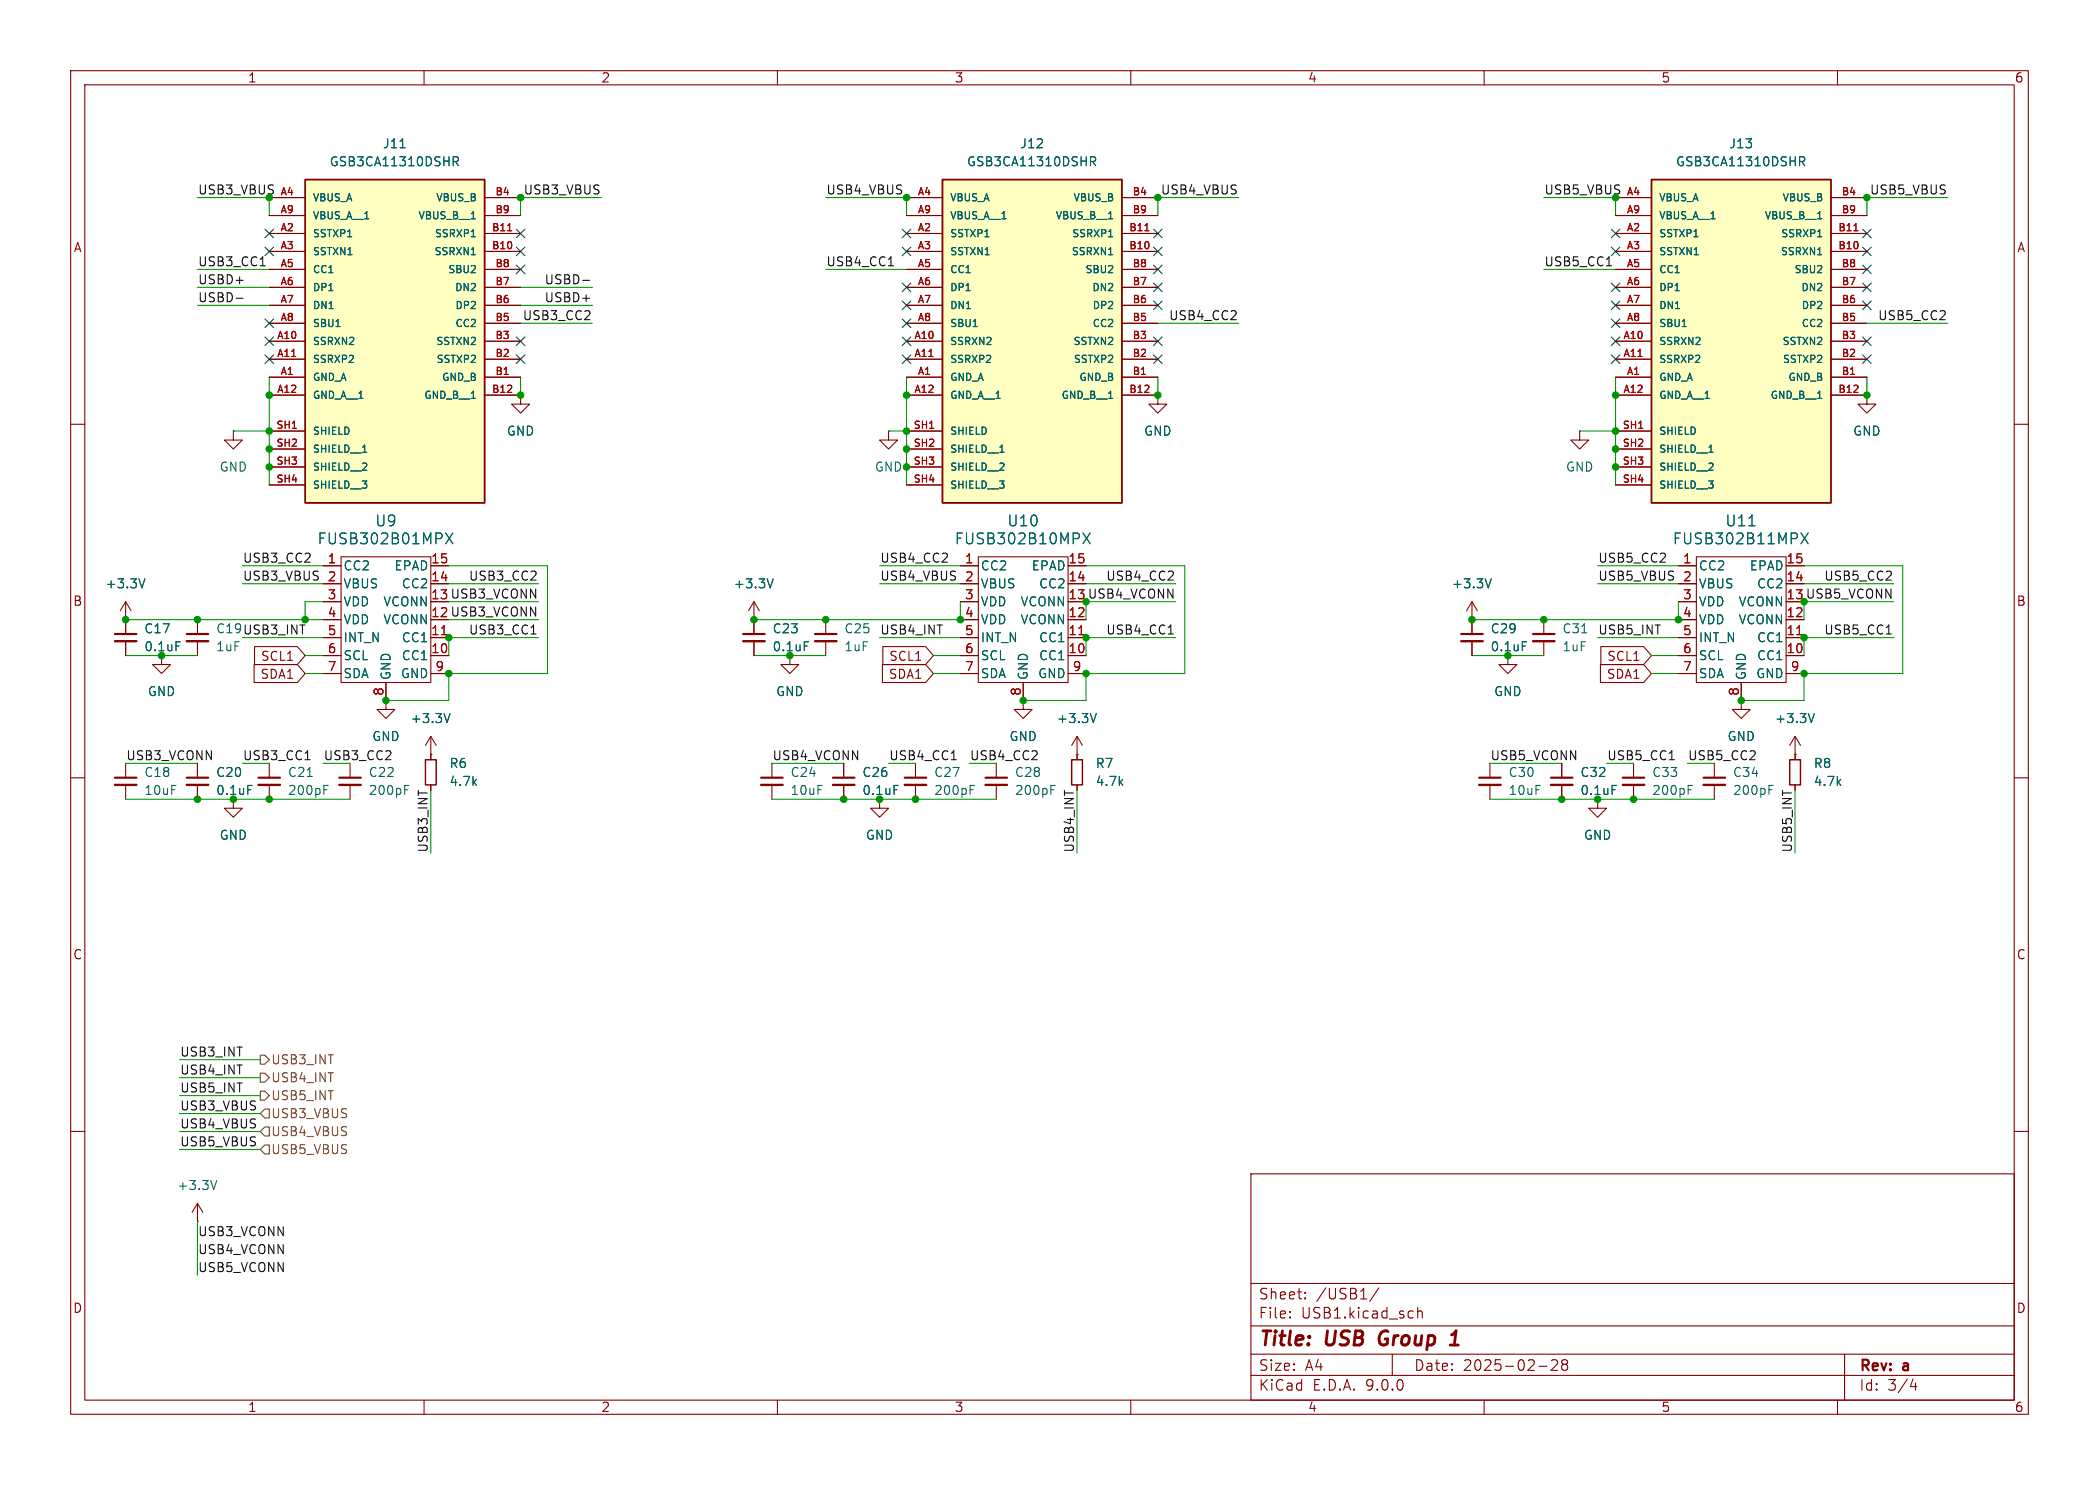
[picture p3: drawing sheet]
<svg xmlns="http://www.w3.org/2000/svg" width="297mm" height="210mm" viewBox="0 0 297 210" stroke-linecap="round" stroke-linejoin="round" font-family="sans-serif">
<g fill="none" stroke="#840000" stroke-width=".15">
<path d="M10 10h277v190h-277zM12 12h273v186h-273zM60 10v2M110 10v2M160 10v2M210 10v2M260 10v2M264.2 55.9v1.3h1.2l-1.2 1.2-1.3-1.2h1.3M264.2 55.9h.1M10 60h2M33 61v1.2h1.3l-1.3 1.3-1.3-1.3h1.3M33 61h.1"/>
<path d="M125.7 61v1.2h1.3l-1.3 1.3-1.2-1.3h1.2M125.7 61h.1M138.4 78.7h12.7v17.8h-12.7zM285 60h2M54.6 99.1v1.2h1.3l-1.3 1.3-1.3-1.3h1.3M54.6 99.1h.1M135.9 80h2.5M135.9 82.6h2.5M135.9 85.1h2.5M135.9 87.6h2.5M135.9 90.2h2.5M135.9 92.7h2.5"/>
<path d="M135.9 95.3h2.5M144.8 96.5v2.6M151.1 80h2.6M151.1 82.6h2.6M151.1 87.6h2.6M151.1 90.2h2.6M151.1 92.7h2.6M151.1 95.3h2.6M218.4 87.6v2.1M218.4 90.7v2M10 110h2M33 113v1.3h1.3l-1.3 1.3-1.3-1.3h1.3"/>
<path d="M49.5 108v2M49.5 111v2M285 110h2M10 160h2M177 166h108v32h-108zM285 160h2M60 198v2M110 198v2M160 198v2M177 194.5h108M177 191.5h108M177 187.5h108"/>
<path d="M177 181.5h108M182.5 186.3h.1l-.1 .1M182.5 186.3v.1M182.5 185.5v.1M182.5 185.5h.1l-.1 .1M184.7 183.6v.1M184.7 183.6h-.1l.1 .1M184.7 182.8v.1M184.7 182.8h-.1l.1 .1M195.1 182.1l-1.3 2M197 191.5v3M200.6 184.9v1.5"/>
<path d="M200.6 185.5a.37 .37 0 0 1 .6 .1v.8M210 198v2M217.7 193.2h1.2M219.5 192.4l.2-.1 .5 .1a.41 .41 0 0 1 .1 .5l-.8 .9h.9M221.2 192.9h-.1a.31 .31 0 0 1-.1-.4 .31 .31 0 0 1 .2-.2l.5 .1a.31 .31 0 0 1 .1 .3 .31 .31 0 0 1-.3 .2M221.2 192.9l-.2 .3v.5l.2 .1 .5-.1 .1-.2-.1-.4-.2-.2M221.2 192.9h.3M260 198v2M261 191.5v6.5M270.7 195l-.4 1.1h.9M271 195.6v1"/>
</g>
<path d="M195.4 188.5a1.27 1.27 0 0 0 0 1.6M205.2 190.2h1.1M205.4 188.8l.6-.6-.2 2" fill="none" stroke="#840000" stroke-width=".4"/>
<path d="M152.6 89.8h.8" fill="none" stroke="#a90000" stroke-width=".15"/>
<path d="M153.2 75.4l1.1 1.5M154.3 75.4l-1.1 1.5M223.8 89.5h.7M57.3 111.7h.4M57.3 111.1h.6" fill="none" stroke="#006464" stroke-width=".15"/>
<path d="M216.9 89.7h3.1M48 110h3.1" fill="none" stroke="#840000" stroke-width=".3"/>
<path d="M216.9 90.7h3.1M48 111h3.1" fill="none" stroke="#840000" stroke-width=".33"/>
<path d="M133.3 25.4h25.4v45.7h-25.4z" fill="#ffffc2"/>
<path d="M133.3 25.4h25.4v45.7h-25.4z" fill="none" stroke="#840000" stroke-width=".25"/>
<g fill="none" stroke="#840000" stroke-width=".15">
<path d="M128.3 27.9h5M128.3 30.5h5M128.3 33h5M128.3 35.6h5M128.3 38.1h5M158.7 27.9h5.1M158.7 30.5h5.1M158.7 33h5.1M158.7 35.6h5.1M158.7 38.1h5.1M128.3 40.6h5M128.3 43.2h5"/>
<path d="M128.3 45.7h5M128.3 48.3h5M128.3 50.8h5M128.3 53.3h5M128.3 55.9h5M158.7 40.6h5.1M158.7 43.2h5.1M158.7 45.7h5.1M158.7 48.3h5.1M158.7 50.8h5.1M158.7 53.3h5.1M158.7 55.9h5.1"/>
<path d="M128.3 61h5M128.3 63.5h5M128.3 66h5M128.3 68.6h5"/>
</g>
<path d="M154.3 22.2h.5l.2 .2-.1 .4h-.6M154.6 22.8l.4 .6M156.9 30.9h.5M156.9 33.5h.5M156.9 36h.5M137.7 46.2h.6M141.5 64h.6" fill="none" stroke="#006464" stroke-width=".15"/>
<path d="M162 32.6h.6M131.4 50.4h.6" fill="none" stroke="#a90000" stroke-width=".15"/>
<path d="M43.2 25.4h25.4v45.7h-25.4z" fill="#ffffc2"/>
<path d="M43.2 25.4h25.4v45.7h-25.4z" fill="none" stroke="#840000" stroke-width=".25"/>
<g fill="none" stroke="#840000" stroke-width=".15">
<path d="M38.1 27.9h5.1M38.1 30.5h5.1M38.1 33h5.1M38.1 35.6h5.1M38.1 38.1h5.1M68.6 27.9h5.1M68.6 30.5h5.1M68.6 33h5.1M68.6 35.6h5.1M68.6 38.1h5.1M38.1 40.6h5.1M38.1 43.2h5.1"/>
<path d="M38.1 45.7h5.1M38.1 48.3h5.1M38.1 50.8h5.1M38.1 53.3h5.1M38.1 55.9h5.1M68.6 40.6h5.1M68.6 43.2h5.1M68.6 45.7h5.1M68.6 48.3h5.1M68.6 50.8h5.1M68.6 53.3h5.1M68.6 55.9h5.1"/>
<path d="M73.7 55.9v1.3h1.2l-1.2 1.2-1.3-1.2h1.3M73.7 55.9h.1M163.8 55.9v1.3h1.3l-1.3 1.2-1.2-1.2h1.2M163.8 55.9h.1M38.1 61h5.1M38.1 63.5h5.1M38.1 66h5.1M38.1 68.6h5.1M223.5 61v1.2h1.3l-1.3 1.3-1.3-1.3h1.3M223.5 61h.1M240 78.7h12.7v17.8h-12.7zM17.8 87.6h.1"/>
<path d="M17.8 85.1l-.8 1.3M17.8 85.1l.7 1.3M17.8 85.1v4.6M17.8 90.7v2M22.9 92.7v1.3h1.2l-1.2 1.3-1.3-1.3h1.3M27.9 87.6v2.1M27.9 90.7v2M106.7 87.6h.1M106.7 85.1v4.6M106.7 90.7v2M106.7 85.1l-.8 1.3M106.7 85.1l.7 1.3"/>
<path d="M111.8 92.7v1.3h1.2l-1.2 1.3-1.3-1.3h1.3M116.8 87.6v2.1M116.8 90.7v2M144.8 99.1v1.2h1.2l-1.2 1.3-1.3-1.3h1.3M144.8 99.1h.1M237.5 80h2.5M237.5 82.6h2.5M237.5 85.1h2.5M237.5 87.6h2.5M237.5 90.2h2.5M237.5 92.7h2.5M237.5 95.3h2.5"/>
<path d="M246.4 99.1v1.2h1.2l-1.2 1.3-1.3-1.3h1.3M246.4 99.1h.1M246.4 96.5v2.6M252.7 80h2.6M252.7 82.6h2.6M252.7 87.6h2.6M252.7 90.2h2.6M252.7 92.7h2.6M252.7 95.3h2.6M38.1 108v2M38.1 111v2M109.2 108v2"/>
<path d="M109.2 111v2M119.4 108v2M119.4 111v2M129.5 108v2M129.5 111v2M141 108v2M141 111v2M152.4 106.7h.1M152.4 104.1v3.3M152.4 111v.8M152.4 104.1l-.8 1.3M152.4 104.1l.8 1.3"/>
<path d="M242.6 108v2M242.6 111v2M254 106.7h.1M254 104.1l-.8 1.3M254 104.1l.8 1.3M254 104.1v2.6"/>
</g>
<g fill="none" stroke="#006464" stroke-width=".15">
<path d="M56.6 20.9h.7M64.1 22.2h.5l.3 .2-.2 .4h-.6M64.4 22.8l.5 .6M66.7 30.9h.6M66.7 33.5h.6M66.7 36h.6M47.5 46.2h.6M51.3 64h.6M247.5 74.4h.8M254.8 75.4l1.1 1.5M255.9 75.4l-1.1 1.5M20.5 81.9l-.4 1.2"/>
<path d="M24.9 90.8h.6M109.4 81.9l-.4 1.2M113.8 90.8h.6M43.5 109.8h.7M45.8 111.7h.5M45.8 111.1h.6M126.5 111.1h.6M137.3 111.7h.4M137.3 111.1h.6M148.7 111.7h.4M148.7 111.1h.6M155.1 100.9l-.4 1.3"/>
<path d="M250.3 111.7h.4M250.3 111.1h.6M256.7 100.9l-.4 1.3"/>
</g>
<path d="M71.8 32.6h.6M41.3 50.4h.5M254.2 89.8h.8" fill="none" stroke="#a90000" stroke-width=".15"/>
<path d="M16.3 89.7h3M26.4 89.7h3.1M105.2 89.7h3M115.3 89.7h3.1M36.6 110h3M107.7 110h3M117.9 110h3M128 110h3.1M139.4 110h3.1M241 110h3.1" fill="none" stroke="#840000" stroke-width=".3"/>
<path d="M16.3 90.7h3M26.4 90.7h3.1M105.2 90.7h3M115.3 90.7h3.1M36.6 111h3M107.7 111h3M117.9 111h3M128 111h3.1M139.4 111h3.1M241 111h3.1" fill="none" stroke="#840000" stroke-width=".33"/>
<path d="M151.6 107.4h1.6v3.6h-1.6z" fill="none" stroke="#840000" stroke-width=".2"/>
<path d="M233.7 25.4h25.4v45.7h-25.4z" fill="#ffffc2"/>
<path d="M233.7 25.4h25.4v45.7h-25.4z" fill="none" stroke="#840000" stroke-width=".25"/>
<g fill="none" stroke="#840000" stroke-width=".15">
<path d="M38.1 27.9h5.1M38.1 30.5h5.1M38.1 33h5.1M38.1 35.6h5.1M38.1 38.1h5.1M68.6 27.9h5.1M68.6 30.5h5.1M68.6 33h5.1M68.6 35.6h5.1M68.6 38.1h5.1M128.3 27.9h5M128.3 30.5h5"/>
<path d="M128.3 33h5M128.3 35.6h5M128.3 38.1h5M158.7 27.9h5.1M158.7 30.5h5.1M158.7 33h5.1M158.7 35.6h5.1M158.7 38.1h5.1M228.6 27.9h5.1M228.6 30.5h5.1M228.6 33h5.1M228.6 35.6h5.1"/>
<path d="M228.6 38.1h5.1M259.1 27.9h5.1M259.1 30.5h5.1M259.1 33h5.1M259.1 35.6h5.1M259.1 38.1h5.1M38.1 40.6h5.1M38.1 43.2h5.1M38.1 45.7h5.1M38.1 48.3h5.1M38.1 50.8h5.1M38.1 53.3h5.1"/>
<path d="M38.1 55.9h5.1M68.6 40.6h5.1M68.6 43.2h5.1M68.6 45.7h5.1M68.6 48.3h5.1M68.6 50.8h5.1M68.6 53.3h5.1M68.6 55.9h5.1M73.7 55.9h.1M128.3 40.6h5M128.3 43.2h5M128.3 45.7h5"/>
<path d="M128.3 48.3h5M128.3 50.8h5M128.3 53.3h5M128.3 55.9h5M158.7 40.6h5.1M158.7 43.2h5.1M158.7 45.7h5.1M158.7 48.3h5.1M158.7 50.8h5.1M158.7 53.3h5.1M158.7 55.9h5.1M163.8 55.9h.1"/>
<path d="M228.6 40.6h5.1M228.6 43.2h5.1M228.6 45.7h5.1M228.6 48.3h5.1M228.6 50.8h5.1M228.6 53.3h5.1M228.6 55.9h5.1M259.1 40.6h5.1M259.1 43.2h5.1M259.1 45.7h5.1M259.1 48.3h5.1M259.1 50.8h5.1"/>
<path d="M259.1 53.3h5.1M259.1 55.9h5.1M264.2 55.9h.1M38.1 61h5.1M38.1 63.5h5.1M38.1 66h5.1M38.1 68.6h5.1M48.3 78.7h12.7v17.8h-12.7zM128.3 61h5M128.3 63.5h5M128.3 66h5M128.3 68.6h5"/>
<path d="M228.6 61h5.1M228.6 63.5h5.1M228.6 66h5.1M228.6 68.6h5.1M17.8 87.6h.1M17.8 87.6v2.1M17.8 90.7v2M36 94h6.1l1.1 1.3-1.1 1.2h-6.1zM36 91.4h6.1l1.1 1.3-1.1 1.3h-6.1zM45.7 80h2.6M45.7 82.6h2.6M45.7 85.1h2.6"/>
<path d="M45.7 87.6h2.6M45.7 90.2h2.6M45.7 92.7h2.6M45.7 95.3h2.6M54.6 99.1h.1M54.6 96.5v2.6M61 80h2.5M61 82.6h2.5M61 90.2h2.5M61 92.7h2.5M61 95.3h2.5M106.7 87.6h.1"/>
<path d="M106.7 87.6v2.1M106.7 90.7v2M124.9 94h6.1l1.1 1.3-1.1 1.2h-6.1zM124.9 91.4h6.1l1.1 1.3-1.1 1.3h-6.1zM135.9 80h2.5M135.9 82.6h2.5M135.9 85.1h2.5M135.9 87.6h2.5M135.9 90.2h2.5M135.9 92.7h2.5M135.9 95.3h2.5M144.8 99.1h.1"/>
<path d="M144.8 96.5v2.6M151.1 80h2.6M151.1 82.6h2.6M151.1 87.6h2.6M151.1 90.2h2.6M151.1 92.7h2.6M151.1 95.3h2.6M208.3 87.6h.1M208.3 85.1v4.6M208.3 90.7v2M208.3 85.1l-.8 1.3M208.3 85.1l.7 1.3"/>
<path d="M213.4 92.7v1.3h1.2l-1.2 1.3-1.3-1.3h1.3M226.5 94h6.1l1.1 1.3-1.1 1.2h-6.1zM226.5 91.4h6.1l1.1 1.3-1.1 1.3h-6.1zM237.5 80h2.5M237.5 82.6h2.5M237.5 85.1h2.5M237.5 87.6h2.5M237.5 90.2h2.5M237.5 92.7h2.5M237.5 95.3h2.5M246.4 99.1h.1M246.4 96.5v2.6"/>
<path d="M252.7 80h2.6M252.7 82.6h2.6M252.7 87.6h2.6M252.7 90.2h2.6M252.7 92.7h2.6M252.7 95.3h2.6M17.8 108v2M17.8 111v2M27.9 108v2M27.9 111v2M61 106.7h.1M61 104.1l-.8 1.3"/>
<path d="M61 104.1l.7 1.3M61 104.1v3.3M61 111v.8M119.4 108v2M119.4 111v2M124.5 113v1.3h1.2l-1.2 1.3-1.3-1.3h1.3M152.4 106.7h.1M152.4 106.7v.7M152.4 111v.8M210.8 108v2M210.8 111v2M221 108v2"/>
<path d="M221 111v2M226.1 113v1.3h1.2l-1.2 1.3-1.3-1.3h1.3M231.1 108v2M231.1 111v2M254 106.7h.1M254 106.7v.7M254 111v.8M27.9 172.7h.1M27.9 170.2v2.5M27.9 170.2l-.7 1.3M27.9 170.2l.8 1.3"/>
</g>
<g fill="none" stroke="#006464" stroke-width=".15">
<path d="M56.6 20.9h.7M64.1 22.2h.5l.3 .2-.2 .4h-.6M64.4 22.8l.5 .6M66.7 30.9h.6M66.7 33.5h.6M66.7 36h.6M154.3 22.2h.5l.2 .2-.1 .4h-.6M154.6 22.8l.4 .6M156.9 30.9h.5M156.9 33.5h.5M156.9 36h.5M254.6 22.2h.5l.3 .2-.2 .4h-.6"/>
<path d="M254.9 22.8l.5 .6M257.2 30.9h.6M257.2 33.5h.6M257.2 36h.6M47.5 46.2h.6M137.7 46.2h.6M238 46.2h.6M51.3 64h.6M63.1 75.4l1 1.5M64.1 75.4l-1 1.5M141.5 64h.6M153.2 75.4l1.1 1.5"/>
<path d="M154.3 75.4l-1.1 1.5M241.8 64h.6M247.5 74.4h.8M254.8 75.4l1.1 1.5M255.9 75.4l-1.1 1.5M20.5 81.9l-.4 1.2M24.9 90.8h.6M109.4 81.9l-.4 1.2M113.8 90.8h.6M211 81.9l-.4 1.2M215.4 90.8h.6M35.1 111.1h.6"/>
<path d="M63.7 100.9l-.4 1.3M126.5 111.1h.6M155.1 100.9l-.4 1.3M228.1 111.1h.6M238.9 111.1h.6M238.9 111.7h.4M256.7 100.9l-.4 1.3M30.7 166.9l-.5 1.3"/>
</g>
<path d="M71.8 32.6h.6M162 32.6h.6M262.3 32.6h.6M41.3 50.4h.5M131.4 50.4h.6M231.8 50.4h.5M62.5 89.8h.7M152.6 89.8h.8M254.2 89.8h.8" fill="none" stroke="#a90000" stroke-width=".15"/>
<path d="M60.2 107.4h1.5v3.6h-1.5zM253.2 107.4h1.6v3.6h-1.6z" fill="none" stroke="#840000" stroke-width=".2"/>
<path d="M206.8 89.7h3M16.3 110h3M26.4 110h3.1M209.3 110h3M219.5 110h3M229.6 110h3.1" fill="none" stroke="#840000" stroke-width=".3"/>
<path d="M206.8 90.7h3M16.3 111h3M26.4 111h3.1M209.3 111h3M219.5 111h3M229.6 111h3.1" fill="none" stroke="#840000" stroke-width=".33"/>
<path d="M36.8 151.8h.7l.6 .6-.6 .6h-.7zM36.8 154.3h.7l.6 .6-.6 .7h-.7zM36.8 149.2h.7l.6 .7-.6 .6h-.7zM37.5 156.8h.6v1.3h-.6l-.7-.6zM37.5 159.4h.6v1.3h-.6l-.7-.7zM37.5 161.9h.6v1.3h-.6l-.7-.6z" fill="none" stroke="#725600" stroke-width=".15"/>
<path d="M36.8 37.6h.7M82.4 39.6h1M125.7 37.6h.7M227.3 37.6h.7M33.4 42.2h1M75.1 89.7h.8M165.3 89.7h.7M266.9 89.7h.7M43.2 107.4h.7M134.6 107.4h.7M236.2 107.4h.7" fill="none" stroke="#0f0f0f" stroke-width=".15"/>
<g fill="none" stroke="#009600" stroke-width=".15">
<path d="M27.9 38.1h10.2M27.9 27.9h10.2v2.6M85.1 27.9h-11.4v2.6M116.8 38.1h11.5M116.8 27.9h11.5v2.6M175.3 27.9h-11.5v2.6M218.4 38.1h10.2M218.4 27.9h10.2v2.6M275.6 27.9h-11.4v2.6M27.9 40.6h10.2M27.9 43.2h10.2M38.1 53.3v15.3"/>
<path d="M73.7 45.7h10.1M73.7 53.3v2.6M73.7 40.6h10.1M73.7 43.2h10.1M128.3 53.3v15.3M163.8 45.7h11.5M163.8 53.3v2.6M228.6 53.3v15.3M264.2 45.7h11.4M264.2 53.3v2.6M33 61h5.1M125.7 61h2.6"/>
<path d="M223.5 61h5.1M17.8 87.6h27.9M17.8 92.7h10.1M34.3 80h11.4M34.3 82.6h11.4M34.3 90.2h11.4M43.2 92.7h2.5M43.2 95.3h2.5M45.7 85.1h-2.5v2.5M63.5 80h14v15.3h-14v3.8h-8.9M63.5 82.6h12.7M63.5 87.6h12.7"/>
<path d="M63.5 85.1h12.7M76.2 90.2h-12.7v2.5M106.7 92.7h10.1M124.5 80h11.4M124.5 82.6h11.4M124.5 90.2h11.4M132.1 92.7h3.8M132.1 95.3h3.8M135.9 85.1v2.5h-29.2M153.7 80h13.9v15.3h-13.9v3.8h-8.9M153.7 82.6h12.7M166.4 90.2h-12.7v2.5"/>
<path d="M166.4 85.1h-12.7v2.5M208.3 92.7h10.1M226.1 80h11.4M226.1 82.6h11.4M226.1 90.2h11.4M233.7 92.7h3.8M233.7 95.3h3.8M237.5 85.1v2.5h-29.2M255.3 80h13.9v15.3h-13.9v3.8h-8.9M255.3 82.6h12.7M268 90.2h-12.7v2.5M268 85.1h-12.7v2.5"/>
<path d="M17.8 113h31.7M17.8 108h10.1M34.3 108h3.8M45.7 108h3.8M61 111.8v8.9M109.2 113h31.8M109.2 108h10.2M125.7 108h3.8M137.2 108h3.8M152.4 111.8v8.9M210.8 113h31.8M210.8 108h10.2"/>
<path d="M227.3 108h3.8M238.8 108h3.8M254 111.8v8.9M25.4 149.9h11.4M25.4 152.4h11.4M25.4 157.5h11.4M25.4 154.9h11.4M25.4 160h11.4M25.4 162.6h11.4M27.9 172.7v7.6"/>
</g>
<g fill="none" stroke="#000084" stroke-width=".15">
<path d="M37.5 35l1.2 1.2M37.5 32.4l1.2 1.2M38.7 35l-1.2 1.2M38.7 32.4l-1.2 1.2M73.1 32.4l1.2 1.2M73.1 35l1.2 1.2M73.1 37.5l1.2 1.2M74.3 32.4l-1.2 1.2M74.3 35l-1.2 1.2M74.3 37.5l-1.2 1.2M127.7 35l1.2 1.2M127.7 32.4l1.2 1.2"/>
<path d="M128.9 35l-1.2 1.2M128.9 32.4l-1.2 1.2M163.2 35l1.2 1.2M163.2 32.4l1.2 1.2M163.2 37.5l1.2 1.2M164.4 35l-1.2 1.2M164.4 32.4l-1.2 1.2M164.4 37.5l-1.2 1.2M228 35l1.2 1.2M228 32.4l1.2 1.2M229.2 35l-1.2 1.2M229.2 32.4l-1.2 1.2"/>
<path d="M263.6 32.4l1.2 1.2M263.6 37.5l1.2 1.2M263.6 35l1.2 1.2M264.8 32.4l-1.2 1.2M264.8 37.5l-1.2 1.2M264.8 35l-1.2 1.2M37.5 45.1l1.2 1.2M37.5 47.7l1.2 1.2M37.5 50.2l1.2 1.2M38.7 45.1l-1.2 1.2M38.7 47.7l-1.2 1.2M38.7 50.2l-1.2 1.2"/>
<path d="M73.1 50.2l1.2 1.2M73.1 47.7l1.2 1.2M74.3 50.2l-1.2 1.2M74.3 47.7l-1.2 1.2M127.7 42.6l1.2 1.2M127.7 45.1l1.2 1.2M127.7 40l1.2 1.2M127.7 47.7l1.2 1.2M127.7 50.2l1.2 1.2M128.9 42.6l-1.2 1.2M128.9 45.1l-1.2 1.2M128.9 40l-1.2 1.2"/>
<path d="M128.9 47.7l-1.2 1.2M128.9 50.2l-1.2 1.2M163.2 47.7l1.2 1.2M163.2 42.6l1.2 1.2M163.2 50.2l1.2 1.2M163.2 40l1.2 1.2M164.4 47.7l-1.2 1.2M164.4 42.6l-1.2 1.2M164.4 50.2l-1.2 1.2M164.4 40l-1.2 1.2M228 42.6l1.2 1.2M228 45.1l1.2 1.2"/>
<path d="M228 40l1.2 1.2M228 50.2l1.2 1.2M228 47.7l1.2 1.2M229.2 42.6l-1.2 1.2M229.2 45.1l-1.2 1.2M229.2 40l-1.2 1.2M229.2 50.2l-1.2 1.2M229.2 47.7l-1.2 1.2M263.6 47.7l1.2 1.2M263.6 40l1.2 1.2M263.6 50.2l1.2 1.2M263.6 42.6l1.2 1.2"/>
<path d="M264.8 47.7l-1.2 1.2M264.8 40l-1.2 1.2M264.8 50.2l-1.2 1.2M264.8 42.6l-1.2 1.2"/>
</g>
<g fill="#009600" stroke="#009600" stroke-width=".15">
<circle cx="264.2" cy="55.9" r=".46"/>
<circle cx="228.6" cy="61" r=".46"/>
<circle cx="264.2" cy="27.9" r=".46"/>
<circle cx="228.6" cy="55.9" r=".46"/>
<circle cx="228.6" cy="63.5" r=".46"/>
<circle cx="228.6" cy="66" r=".46"/>
<circle cx="221" cy="113" r=".46"/>
<circle cx="218.4" cy="87.6" r=".46"/>
<circle cx="153.7" cy="95.3" r=".46"/>
<circle cx="153.7" cy="90.2" r=".46"/>
<circle cx="163.8" cy="55.9" r=".46"/>
<circle cx="208.3" cy="87.6" r=".46"/>
<circle cx="213.4" cy="92.7" r=".46"/>
<circle cx="129.5" cy="113" r=".46"/>
<circle cx="144.8" cy="99.1" r=".46"/>
<circle cx="135.9" cy="87.6" r=".46"/>
<circle cx="128.3" cy="61" r=".46"/>
<circle cx="119.4" cy="113" r=".46"/>
<circle cx="237.5" cy="87.6" r=".46"/>
<circle cx="226.1" cy="113" r=".46"/>
<circle cx="231.1" cy="113" r=".46"/>
<circle cx="255.3" cy="95.3" r=".46"/>
<circle cx="255.3" cy="90.2" r=".46"/>
<circle cx="246.4" cy="99.1" r=".46"/>
<circle cx="128.3" cy="55.9" r=".46"/>
<circle cx="128.3" cy="27.9" r=".46"/>
<circle cx="163.8" cy="27.9" r=".46"/>
<circle cx="73.7" cy="55.9" r=".46"/>
<circle cx="73.7" cy="27.9" r=".46"/>
<circle cx="38.1" cy="61" r=".46"/>
<circle cx="38.1" cy="55.9" r=".46"/>
<circle cx="38.1" cy="63.5" r=".46"/>
<circle cx="38.1" cy="66" r=".46"/>
<circle cx="17.8" cy="87.6" r=".46"/>
<circle cx="63.5" cy="95.3" r=".46"/>
<circle cx="63.5" cy="90.2" r=".46"/>
<circle cx="43.2" cy="87.6" r=".46"/>
<circle cx="27.9" cy="87.6" r=".46"/>
<circle cx="22.9" cy="92.7" r=".46"/>
<circle cx="128.3" cy="63.5" r=".46"/>
<circle cx="116.8" cy="87.6" r=".46"/>
<circle cx="128.3" cy="66" r=".46"/>
<circle cx="124.5" cy="113" r=".46"/>
<circle cx="106.7" cy="87.6" r=".46"/>
<circle cx="111.8" cy="92.7" r=".46"/>
<circle cx="54.6" cy="99.1" r=".46"/>
<circle cx="27.9" cy="113" r=".46"/>
<circle cx="33" cy="113" r=".46"/>
<circle cx="38.1" cy="113" r=".46"/>
</g>
<g font-size="2.8" fill="#840000">
<text x="178" y="190.9">Title:</text>
<text x="187.7" y="190.9">USB</text>
<text x="196" y="190.9">Group</text>
</g>
<g font-size="2.1" fill="#006464">
<text x="44.8" y="77.2">FUSB302B01MPX</text>
<text x="53" y="74.7">U9</text>
<text x="135" y="77.2">FUSB302B10MPX</text>
<text x="142.5" y="74.7">U10</text>
<text x="236.6" y="77.2">FUSB302B11MPX</text>
<text x="244.1" y="74.7">U11</text>
</g>
<g font-size="2.1" fill="#840000">
<text x="178" y="184">Sheet:</text>
<text x="186.2" y="184">/USB1/</text>
<text x="178" y="186.7">File:</text>
<text x="184.1" y="186.7">USB1.kicad_sch</text>
<text x="178" y="196.9">KiCad</text>
<text x="178" y="194.1">Size:</text>
<text x="184.7" y="194.1">A4</text>
<text x="185.7" y="196.9">E.D.A.</text>
<text x="193.3" y="196.9">9.0.0</text>
<text x="200" y="194.1">Date:</text>
<text x="207" y="194.1">2025-02-28</text>
<text x="263" y="194.3">Rev:</text>
<text x="263" y="196.9">Id:</text>
<text x="267.1" y="196.9">3/4</text>
<text x="269.4" y="194.3">a</text>
</g>
<g font-size="1.8" fill="#840000">
<text x="35" y="11.9">1</text>
<text x="85" y="11.9">2</text>
<text x="135" y="11.9">3</text>
<text x="185" y="11.9">4</text>
<text x="235" y="11.9">5</text>
<text x="285" y="11.9">6</text>
<text x="10.3" y="35.9">A</text>
<text x="285.3" y="35.9">A</text>
<text x="10.3" y="85.9">B</text>
<text x="60.9" y="84.8">13 USB3_VCONN</text>
<text x="60.9" y="87.4">12 USB3_VCONN</text>
<text x="285.3" y="85.9">B</text>
<text x="20.3" y="92.3">0.1uF</text>
<text x="36.8" y="93.7">SCL1</text>
<text x="125.7" y="93.7">SCL1</text>
<text x="210.8" y="92.3">0.1uF</text>
<text x="227.3" y="93.7">SCL1</text>
<text x="36.8" y="96.2">SDA1</text>
<text x="125.7" y="96.2">SDA1</text>
<text x="227.3" y="96.2">SDA1</text>
<text x="223.5" y="112.6">0.1uF</text>
<text x="10.3" y="135.9">C</text>
<text x="285.3" y="135.9">C</text>
<text x="10.3" y="185.9">D</text>
<text x="285.3" y="185.9">D</text>
<text x="35" y="199.9">1</text>
<text x="85" y="199.9">2</text>
<text x="135" y="199.9">3</text>
<text x="185" y="199.9">4</text>
<text x="235" y="199.9">5</text>
<text x="285" y="199.9">6</text>
</g>
<g font-size="1.8" fill="#006464">
<text x="46.6" y="23.7">GSB3CA11310DSHR</text>
<text x="54.1" y="21.2">J11</text>
<text x="136.7" y="23.7">GSB3CA11310DSHR</text>
<text x="144.3" y="21.2">J12</text>
<text x="237.1" y="23.7">GSB3CA11310DSHR</text>
<text x="244.6" y="21.2">J13</text>
<text x="71.6" y="61.8">GND</text>
<text x="161.8" y="61.8">GND</text>
<text x="262.1" y="61.8">GND</text>
<text x="31" y="66.9">GND</text>
<text x="123.7" y="66.9">GND</text>
<text x="221.5" y="66.9">GND</text>
<text x="14.8" y="83.4">+3.3V</text>
<text x="48.5" y="80.9">CC2</text>
<text x="48.5" y="83.4">VBUS</text>
<text x="55.7" y="80.9">EPAD</text>
<text x="56.8" y="83.4">CC2</text>
<text x="103.7" y="83.4">+3.3V</text>
<text x="138.7" y="80.9">CC2</text>
<text x="138.7" y="83.4">VBUS</text>
<text x="145.9" y="80.9">EPAD</text>
<text x="146.9" y="83.4">CC2</text>
<text x="205.3" y="83.4">+3.3V</text>
<text x="240.3" y="80.9">CC2</text>
<text x="240.3" y="83.4">VBUS</text>
<text x="247.5" y="80.9">EPAD</text>
<text x="248.5" y="83.4">CC2</text>
<text x="20.3" y="89.8">C17</text>
<text x="48.5" y="86">VDD</text>
<text x="48.5" y="88.5">VDD</text>
<text x="54.2" y="86">VCONN</text>
<text x="54.2" y="88.5">VCONN</text>
<text x="109.2" y="89.8">C23</text>
<text x="119.4" y="89.8">C25</text>
<text x="138.7" y="86">VDD</text>
<text x="138.7" y="88.5">VDD</text>
<text x="144.3" y="86">VCONN</text>
<text x="144.3" y="88.5">VCONN</text>
<text x="210.8" y="89.8">C29</text>
<text x="221" y="89.8">C31</text>
<text x="240.3" y="86">VDD</text>
<text x="240.3" y="88.5">VDD</text>
<text x="245.9" y="86">VCONN</text>
<text x="245.9" y="88.5">VCONN</text>
<text x="30.5" y="92.3">1uF</text>
<text x="48.5" y="91">INT_N</text>
<text x="48.5" y="93.6">SCL</text>
<text x="56.8" y="91">CC1</text>
<text x="56.8" y="93.6">CC1</text>
<text x="109.2" y="92.3">0.1uF</text>
<text x="119.4" y="92.3">1uF</text>
<text x="138.7" y="91">INT_N</text>
<text x="138.7" y="93.6">SCL</text>
<text x="146.9" y="91">CC1</text>
<text x="146.9" y="93.6">CC1</text>
<text x="221" y="92.3">1uF</text>
<text x="240.3" y="91">INT_N</text>
<text x="240.3" y="93.6">SCL</text>
<text x="248.5" y="91">CC1</text>
<text x="248.5" y="93.6">CC1</text>
<text x="20.8" y="98.7">GND</text>
<text x="48.5" y="96.1">SDA</text>
<text x="55.5" y="96.3" transform="rotate(-90 55.5 96.3)">GND</text>
<text x="56.6" y="96.1">GND</text>
<text x="109.7" y="98.7">GND</text>
<text x="138.7" y="96.1">SDA</text>
<text x="145.6" y="96.3" transform="rotate(-90 145.6 96.3)">GND</text>
<text x="146.8" y="96.1">GND</text>
<text x="211.3" y="98.7">GND</text>
<text x="240.3" y="96.1">SDA</text>
<text x="247.2" y="96.3" transform="rotate(-90 247.2 96.3)">GND</text>
<text x="248.4" y="96.1">GND</text>
<text x="52.6" y="105">GND</text>
<text x="58" y="102.5">+3.3V</text>
<text x="142.7" y="105">GND</text>
<text x="149.5" y="102.5">+3.3V</text>
<text x="244.3" y="105">GND</text>
<text x="251.1" y="102.5">+3.3V</text>
<text x="20.3" y="110.1">C18</text>
<text x="20.3" y="112.6">10uF</text>
<text x="30.5" y="110.1">C20</text>
<text x="30.5" y="112.6">0.1uF</text>
<text x="40.6" y="112.6">200pF</text>
<text x="40.6" y="110.1">C21</text>
<text x="52.1" y="112.6">200pF</text>
<text x="52.1" y="110.1">C22</text>
<text x="63.5" y="108.8">R6</text>
<text x="63.5" y="111.4">4.7k</text>
<text x="111.8" y="110.1">C24</text>
<text x="111.8" y="112.6">10uF</text>
<text x="121.9" y="110.1">C26</text>
<text x="121.9" y="112.6">0.1uF</text>
<text x="132.1" y="112.6">200pF</text>
<text x="132.1" y="110.1">C27</text>
<text x="143.5" y="112.6">200pF</text>
<text x="143.5" y="110.1">C28</text>
<text x="154.9" y="108.8">R7</text>
<text x="154.9" y="111.4">4.7k</text>
<text x="213.4" y="110.1">C30</text>
<text x="213.4" y="112.6">10uF</text>
<text x="223.5" y="110.1">C32</text>
<text x="233.7" y="112.6">200pF</text>
<text x="233.7" y="110.1">C33</text>
<text x="245.1" y="112.6">200pF</text>
<text x="245.1" y="110.1">C34</text>
<text x="256.5" y="108.8">R8</text>
<text x="256.5" y="111.4">4.7k</text>
<text x="31" y="119">GND</text>
<text x="122.4" y="119">GND</text>
<text x="224" y="119">GND</text>
<text x="25" y="168.5">+3.3V</text>
</g>
<g font-size="1.8" fill="#009600">
<text x="27.9" y="27.6">USB3_VBUS</text>
<text x="218.4" y="27.6">USB5_VBUS</text>
<text x="151.1" y="84.8">13 USB4_VCONN</text>
<text x="252.7" y="84.8">13 USB5_VCONN</text>
</g>
<g font-size="1.8" fill="#0f0f0f">
<text x="74" y="27.6">USB3_VBUS</text>
<text x="116.8" y="27.6">USB4_VBUS</text>
<text x="164.2" y="27.6">USB4_VBUS</text>
<text x="264.5" y="27.6">USB5_VBUS</text>
<text x="27.9" y="37.8">USB3_CC1</text>
<text x="27.9" y="40.3">USBD+</text>
<text x="77" y="40.3">USBD-</text>
<text x="116.8" y="37.8">USB4_CC1</text>
<text x="218.4" y="37.8">USB5_CC1</text>
<text x="27.9" y="42.8">USBD-</text>
<text x="73.9" y="45.4">USB3_CC2</text>
<text x="77" y="42.8">USBD+</text>
<text x="165.3" y="45.4">USB4_CC2</text>
<text x="265.7" y="45.4">USB5_CC2</text>
<text x="34.3" y="82.2">USB3_VBUS</text>
<text x="34.3" y="79.7">USB3_CC2</text>
<text x="66.3" y="82.2">USB3_CC2</text>
<text x="124.5" y="79.7">USB4_CC2</text>
<text x="124.5" y="82.2">USB4_VBUS</text>
<text x="156.4" y="82.2">USB4_CC2</text>
<text x="226.1" y="79.7">USB5_CC2</text>
<text x="226.1" y="82.2">USB5_VBUS</text>
<text x="258" y="82.2">USB5_CC2</text>
<text x="30.5" y="89.8">C19 USB3_INT</text>
<text x="66.3" y="89.8">USB3_CC1</text>
<text x="124.5" y="89.8">USB4_INT</text>
<text x="156.4" y="89.8">USB4_CC1</text>
<text x="226.1" y="89.8">USB5_INT</text>
<text x="258" y="89.8">USB5_CC1</text>
<text x="17.8" y="107.6">USB3_VCONN</text>
<text x="34.3" y="107.6">USB3_CC1</text>
<text x="45.7" y="107.6">USB3_CC2</text>
<text x="109.2" y="107.6">USB4_VCONN</text>
<text x="125.7" y="107.6">USB4_CC1</text>
<text x="137.2" y="107.6">USB4_CC2</text>
<text x="210.8" y="107.6">USB5_VCONN</text>
<text x="227.3" y="107.6">USB5_CC1</text>
<text x="238.8" y="107.6">USB5_CC2</text>
<text x="60.6" y="120.7" transform="rotate(-90 60.6 120.7)">USB3_INT</text>
<text x="152.1" y="120.7" transform="rotate(-90 152.1 120.7)">USB4_INT</text>
<text x="253.7" y="120.7" transform="rotate(-90 253.7 120.7)">USB5_INT</text>
<text x="25.4" y="149.5">USB3_INT</text>
<text x="25.4" y="152.1">USB4_INT</text>
<text x="25.4" y="154.6">USB5_INT</text>
<text x="25.4" y="157.1">USB3_VBUS</text>
<text x="25.4" y="159.7">USB4_VBUS</text>
<text x="25.4" y="162.2">USB5_VBUS</text>
<text x="27.9" y="180">USB5_VCONN</text>
<text x="27.9" y="174.9">USB3_VCONN</text>
<text x="27.9" y="177.5">USB4_VCONN</text>
</g>
<g font-size="1.8" fill="#a90000">
<text x="46.3" y="79.8">1</text>
<text x="46.3" y="82.3">2</text>
<text x="60.9" y="79.8">15</text>
<text x="60.9" y="82.3">14</text>
<text x="136.5" y="79.8">1</text>
<text x="136.5" y="82.3">2</text>
<text x="151.1" y="79.8">15</text>
<text x="151.1" y="82.3">14</text>
<text x="238.1" y="79.8">1</text>
<text x="238.1" y="82.3">2</text>
<text x="252.7" y="79.8">15</text>
<text x="252.7" y="82.3">14</text>
<text x="46.3" y="84.8">3</text>
<text x="46.3" y="87.4">4</text>
<text x="46.3" y="89.9">5</text>
<text x="60.9" y="89.9">11</text>
<text x="60.9" y="84.8">13</text>
<text x="60.9" y="87.4">12</text>
<text x="136.5" y="84.8">3</text>
<text x="136.5" y="87.4">4</text>
<text x="136.5" y="89.9">5</text>
<text x="151.1" y="87.4">12</text>
<text x="151.1" y="89.9">11</text>
<text x="151.1" y="84.8">13</text>
<text x="238.1" y="84.8">3</text>
<text x="238.1" y="87.4">4</text>
<text x="238.1" y="89.9">5</text>
<text x="252.7" y="87.4">12</text>
<text x="252.7" y="89.9">11</text>
<text x="252.7" y="84.8">13</text>
<text x="46.3" y="92.5">6</text>
<text x="46.3" y="95">7</text>
<text x="60.9" y="92.5">10</text>
<text x="61.5" y="95">9</text>
<text x="136.5" y="92.5">6</text>
<text x="136.5" y="95">7</text>
<text x="151.1" y="92.5">10</text>
<text x="151.7" y="95">9</text>
<text x="238.1" y="92.5">6</text>
<text x="238.1" y="95">7</text>
<text x="252.7" y="92.5">10</text>
<text x="253.3" y="95">9</text>
<text x="54.4" y="98.5" transform="rotate(-90 54.4 98.5)">8</text>
<text x="144.5" y="98.5" transform="rotate(-90 144.5 98.5)">8</text>
<text x="246.1" y="98.5" transform="rotate(-90 246.1 98.5)">8</text>
</g>
<g font-size="1.8" fill="#725600">
<text x="38.3" y="153.3">USB4_INT</text>
<text x="38.3" y="155.8">USB5_INT</text>
<text x="38.3" y="150.7">USB3_INT</text>
<text x="38.3" y="158.3">USB3_VBUS</text>
<text x="38.3" y="160.9">USB4_VBUS</text>
<text x="38.3" y="163.4">USB5_VBUS</text>
</g>
<g font-size="1.4" fill="#a90000">
<text x="39.6" y="27.7">A4</text>
<text x="70" y="27.7">B4</text>
<text x="129.8" y="27.7">A4</text>
<text x="160.2" y="27.7">B4</text>
<text x="230.1" y="27.7">A4</text>
<text x="260.5" y="27.7">B4</text>
<text x="39.6" y="30.2">A9</text>
<text x="39.6" y="32.8">A2</text>
<text x="39.6" y="35.3">A3</text>
<text x="69.5" y="32.8">B11</text>
<text x="69.5" y="35.3">B10</text>
<text x="70" y="30.2">B9</text>
<text x="129.8" y="30.2">A9</text>
<text x="129.8" y="32.8">A2</text>
<text x="129.8" y="35.3">A3</text>
<text x="159.7" y="32.8">B11</text>
<text x="159.7" y="35.3">B10</text>
<text x="160.2" y="30.2">B9</text>
<text x="230.1" y="30.2">A9</text>
<text x="230.1" y="32.8">A2</text>
<text x="230.1" y="35.3">A3</text>
<text x="260" y="32.8">B11</text>
<text x="260" y="35.3">B10</text>
<text x="260.5" y="30.2">B9</text>
<text x="39.6" y="37.8">A5</text>
<text x="39.6" y="40.4">A6</text>
<text x="70" y="37.8">B8</text>
<text x="70" y="40.4">B7</text>
<text x="129.8" y="37.8">A5</text>
<text x="129.8" y="40.4">A6</text>
<text x="160.2" y="37.8">B8</text>
<text x="160.2" y="40.4">B7</text>
<text x="230.1" y="37.8">A5</text>
<text x="230.1" y="40.4">A6</text>
<text x="260.5" y="37.8">B8</text>
<text x="260.5" y="40.4">B7</text>
<text x="39.6" y="42.9">A7</text>
<text x="39.6" y="45.5">A8</text>
<text x="70" y="42.9">B6</text>
<text x="70" y="45.5">B5</text>
<text x="129.8" y="42.9">A7</text>
<text x="129.8" y="45.5">A8</text>
<text x="160.2" y="42.9">B6</text>
<text x="160.2" y="45.5">B5</text>
<text x="230.1" y="42.9">A7</text>
<text x="230.1" y="45.5">A8</text>
<text x="260.5" y="42.9">B6</text>
<text x="260.5" y="45.5">B5</text>
<text x="39.1" y="48">A10</text>
<text x="39.1" y="50.5">A11</text>
<text x="39.6" y="53.1">A1</text>
<text x="70" y="48">B3</text>
<text x="70" y="50.5">B2</text>
<text x="70" y="53.1">B1</text>
<text x="129.3" y="48">A10</text>
<text x="129.3" y="50.5">A11</text>
<text x="129.8" y="53.1">A1</text>
<text x="160.2" y="48">B3</text>
<text x="160.2" y="50.5">B2</text>
<text x="160.2" y="53.1">B1</text>
<text x="229.6" y="48">A10</text>
<text x="229.6" y="50.5">A11</text>
<text x="230.1" y="53.1">A1</text>
<text x="260.5" y="48">B3</text>
<text x="260.5" y="50.5">B2</text>
<text x="260.5" y="53.1">B1</text>
<text x="39.1" y="55.6">A12</text>
<text x="69.5" y="55.6">B12</text>
<text x="129.3" y="55.6">A12</text>
<text x="159.7" y="55.6">B12</text>
<text x="229.6" y="55.6">A12</text>
<text x="260" y="55.6">B12</text>
<text x="39" y="60.7">SH1</text>
<text x="39" y="63.2">SH2</text>
<text x="39" y="65.8">SH3</text>
<text x="129.2" y="60.7">SH1</text>
<text x="129.2" y="63.2">SH2</text>
<text x="129.2" y="65.8">SH3</text>
<text x="229.5" y="60.7">SH1</text>
<text x="229.5" y="63.2">SH2</text>
<text x="229.5" y="65.8">SH3</text>
<text x="39" y="68.3">SH4</text>
<text x="129.2" y="68.3">SH4</text>
<text x="229.5" y="68.3">SH4</text>
</g>
<g font-size="1.4" fill="#006464">
<text x="44.2" y="28.7">VBUS_A</text>
<text x="61.6" y="28.7">VBUS_B</text>
<text x="134.4" y="28.7">VBUS_A</text>
<text x="151.8" y="28.7">VBUS_B</text>
<text x="234.7" y="28.7">VBUS_A</text>
<text x="252.1" y="28.7">VBUS_B</text>
<text x="44.2" y="31.2">VBUS_A__1</text>
<text x="44.2" y="33.8">SSTXP1</text>
<text x="59.1" y="31.2">VBUS_B__1</text>
<text x="61.4" y="33.8">SSRXP1</text>
<text x="134.4" y="31.2">VBUS_A__1</text>
<text x="134.4" y="33.8">SSTXP1</text>
<text x="149.3" y="31.2">VBUS_B__1</text>
<text x="151.6" y="33.8">SSRXP1</text>
<text x="234.7" y="31.2">VBUS_A__1</text>
<text x="234.7" y="33.8">SSTXP1</text>
<text x="249.6" y="31.2">VBUS_B__1</text>
<text x="251.9" y="33.8">SSRXP1</text>
<text x="44.2" y="36.3">SSTXN1</text>
<text x="44.2" y="38.8">CC1</text>
<text x="44.2" y="41.4">DP1</text>
<text x="61.4" y="36.3">SSRXN1</text>
<text x="63.3" y="38.8">SBU2</text>
<text x="64.3" y="41.4">DN2</text>
<text x="134.4" y="36.3">SSTXN1</text>
<text x="134.4" y="38.8">CC1</text>
<text x="134.4" y="41.4">DP1</text>
<text x="151.5" y="36.3">SSRXN1</text>
<text x="153.5" y="38.8">SBU2</text>
<text x="154.4" y="41.4">DN2</text>
<text x="234.7" y="36.3">SSTXN1</text>
<text x="234.7" y="38.8">CC1</text>
<text x="234.7" y="41.4">DP1</text>
<text x="251.9" y="36.3">SSRXN1</text>
<text x="253.8" y="38.8">SBU2</text>
<text x="254.8" y="41.4">DN2</text>
<text x="44.2" y="43.9">DN1</text>
<text x="44.2" y="46.5">SBU1</text>
<text x="64.3" y="43.9">DP2</text>
<text x="64.3" y="46.5">CC2</text>
<text x="134.4" y="43.9">DN1</text>
<text x="134.4" y="46.5">SBU1</text>
<text x="154.5" y="43.9">DP2</text>
<text x="154.5" y="46.5">CC2</text>
<text x="234.7" y="43.9">DN1</text>
<text x="234.7" y="46.5">SBU1</text>
<text x="254.8" y="43.9">DP2</text>
<text x="254.8" y="46.5">CC2</text>
<text x="44.2" y="49">SSRXN2</text>
<text x="44.2" y="51.5">SSRXP2</text>
<text x="61.6" y="49">SSTXN2</text>
<text x="61.6" y="51.5">SSTXP2</text>
<text x="134.4" y="49">SSRXN2</text>
<text x="134.4" y="51.5">SSRXP2</text>
<text x="151.8" y="49">SSTXN2</text>
<text x="151.8" y="51.5">SSTXP2</text>
<text x="234.7" y="49">SSRXN2</text>
<text x="234.7" y="51.5">SSRXP2</text>
<text x="252.1" y="49">SSTXN2</text>
<text x="252.1" y="51.5">SSTXP2</text>
<text x="44.2" y="54.1">GND_A</text>
<text x="44.2" y="56.6">GND_A__1</text>
<text x="59.9" y="56.6">GND_B__1</text>
<text x="62.4" y="54.1">GND_B</text>
<text x="134.4" y="54.1">GND_A</text>
<text x="134.4" y="56.6">GND_A__1</text>
<text x="150.1" y="56.6">GND_B__1</text>
<text x="152.6" y="54.1">GND_B</text>
<text x="234.7" y="54.1">GND_A</text>
<text x="234.7" y="56.6">GND_A__1</text>
<text x="250.4" y="56.6">GND_B__1</text>
<text x="252.9" y="54.1">GND_B</text>
<text x="44.2" y="61.7">SHIELD</text>
<text x="44.2" y="64.2">SHIELD__1</text>
<text x="134.4" y="61.7">SHIELD</text>
<text x="134.4" y="64.2">SHIELD__1</text>
<text x="234.7" y="61.7">SHIELD</text>
<text x="234.7" y="64.2">SHIELD__1</text>
<text x="44.2" y="66.8">SHIELD__2</text>
<text x="44.2" y="69.3">SHIELD__3</text>
<text x="134.4" y="66.8">SHIELD__2</text>
<text x="134.4" y="69.3">SHIELD__3</text>
<text x="234.7" y="66.8">SHIELD__2</text>
<text x="234.7" y="69.3">SHIELD__3</text>
</g>
</svg>
